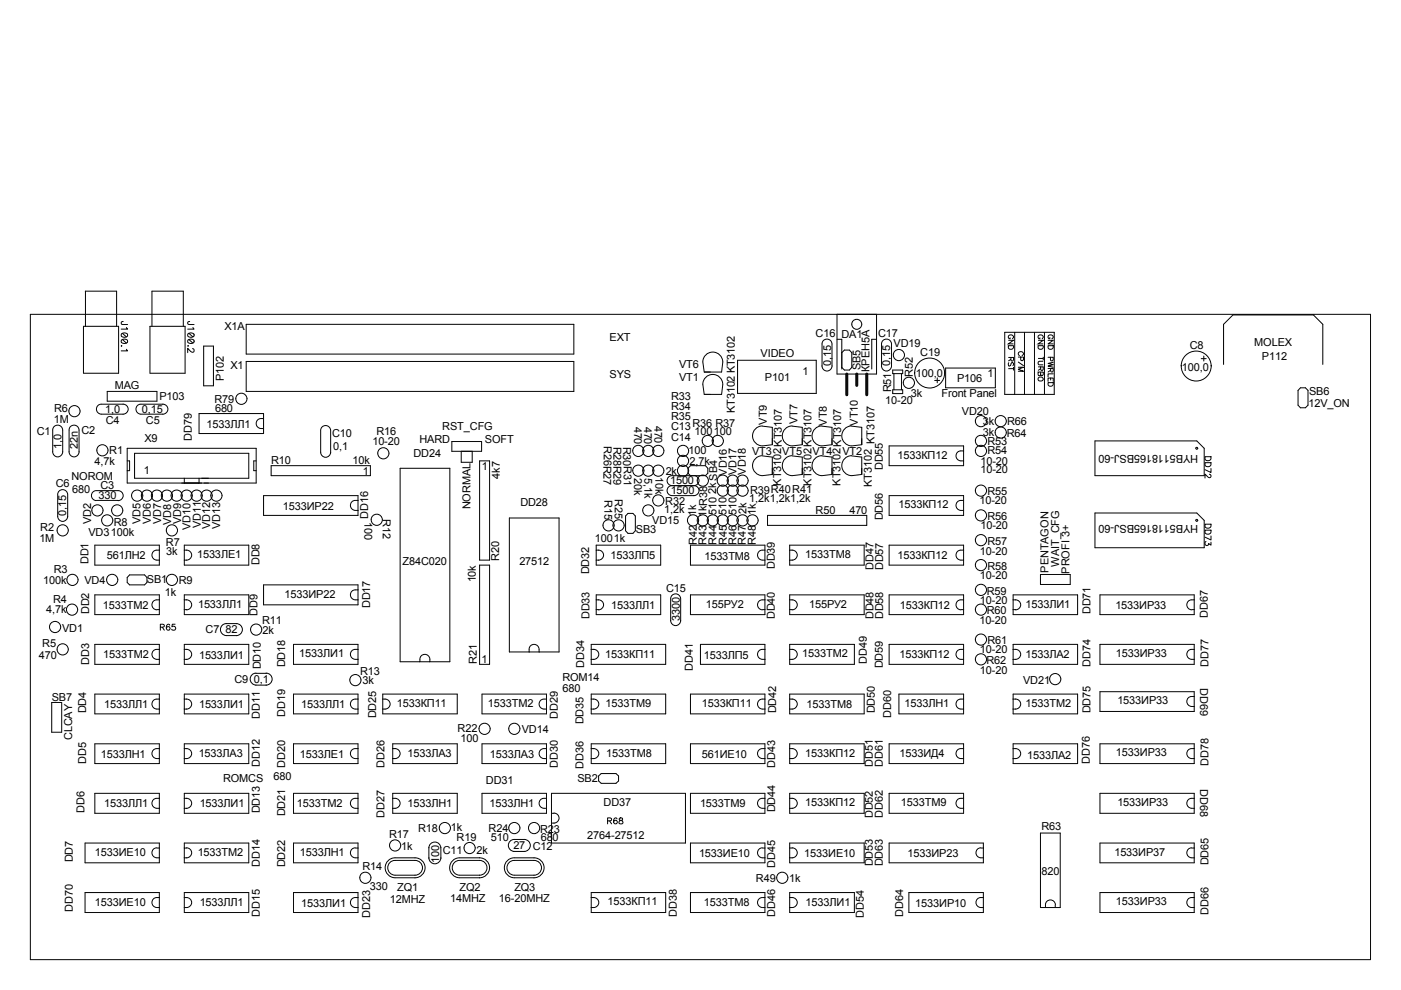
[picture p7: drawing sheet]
<svg xmlns="http://www.w3.org/2000/svg" width="297mm" height="210mm" viewBox="0 0 297 210" stroke-linecap="round" stroke-linejoin="round" font-family="sans-serif">
<g fill="none" stroke="#000" stroke-width=".21">
<path d="M6.4 66.6h284.2v136.9h-284.2zM17.7 79.1v-9.9h7.4v9.9h-7.4M18.1 61.7h6.6v7.5M18.1 61.7v7.5M25.7 73.3h.1zM25.7 70.8a.7 .7 0 0 1 .9-.3 .7 .7 0 0 1 .4 .8 .7 .7 0 0 1-.8 .3 .7 .7 0 0 1-.5-.8zM25.7 72.1a.7 .7 0 0 1 .9-.3 .7 .7 0 0 1 .4 .8 .7 .7 0 0 1-.8 .3 .7 .7 0 0 1-.5-.8zM26 70.7l.8 .7M26 72l.8 .7M26.1 68.2a.33 .33 0 0 0-.4 .2 .33 .33 0 0 0 .3 .4h1.1M26.8 69.4l.3 .4h-1.4M26.8 74.1l.3 .3h-1.4"/>
<path d="M31.8 79.1v-9.9h7.4v9.9h-7.4M32.2 69.2v-7.5h6.7v7.5M39.8 70.8a.7 .7 0 0 1 .9-.3 .7 .7 0 0 1 .4 .8 .7 .7 0 0 1-.8 .3 .7 .7 0 0 1-.5-.8zM39.8 72.1a.7 .7 0 0 1 .9-.3 .7 .7 0 0 1 .4 .8 .7 .7 0 0 1-.8 .3 .7 .7 0 0 1-.5-.8zM39.8 73.3v.1zM40 70.7l.9 .7M40 72l.9 .7M40.2 68.2a.33 .33 0 0 0-.4 .2 .33 .33 0 0 0 .3 .4h1M40.8 73.9l.3 .3v.4l-.2 .1-.5-.2-.6-.7v1M40.9 69.4l.2 .4h-1.3M43.2 73.4h2.1v8.4h-2.1zM52.2 76.6h69.5v6.4h-69.5z"/>
<path d="M52.2 68.8h69.5v6.3h-69.5zM149 76.7a2.12 2.12 0 0 1 2.1-2.1 2.12 2.12 0 0 1 2.1 2.1M149 76.8l.3 2.1h3.7l.2-2.1M156.4 76.4h16.7v7h-16.7zM174.3 77.6a1.06 1.06 0 0 0 1 1.1 1.06 1.06 0 0 0 1.1-1.1M174.3 77.6v-4.7a1.06 1.06 0 0 1 1-1 1.06 1.06 0 0 1 1.1 1v4.7M177.5 71.9h1v6.3M177.5 66.6v12.7h8.3v-12.7M178.5 74.8l.5-.6h1.1l.5 .6v3.1l-.5 .6h-1.1l-.5-.6M185.8 71.9h-1v6.3M186.9 77.6a1.06 1.06 0 0 0 1.1 1.1 1.06 1.06 0 0 0 1-1.1M186.9 77.6v-4.7a1.06 1.06 0 0 1 1.1-1 1.06 1.06 0 0 1 1 1v4.7"/>
<path d="M189.3 78.5h2.1v.7h-2.1zM189.5 79.2v3.4M191.1 79.2v3.4M200.5 78h10.5v4.2h-10.5zM213 70.5h10.5v13.1h-10.5zM213.8 72.2h1.1l-1.1 .7h1.1M213.8 73.3h1.1v.4a.58 .58 0 0 1-.6 .4 .58 .58 0 0 1-.5-.4zM213.8 75.8h1.1l-.1 .7-.4-.1-.1-.6M213.8 78.2h1.1M213.9 76.8l-.1 .3 .1 .5 .3-.1 .4-.7 .3 .3-.2 .5M214.2 71.6v.2a.4 .4 0 0 1-.4-.4 .4 .4 0 0 1 .4-.4h.3a.41 .41 0 0 1 .4 .4 .41 .41 0 0 1-.3 .4M214.3 76.2l-.5 .4"/>
<path d="M214.9 77.8v.7M215.1 70.5v13.1M215.9 75.7h1.1l-.1 .7h-.4l-.1-.7M215.9 77.9h1.1l-1.1 .4 1.1 .4h-1.1M215.9 76.8l1.1 .7M216.2 75.4a.42 .42 0 0 1-.3-.5 .42 .42 0 0 1 .4-.3h.3a.41 .41 0 0 1 .4 .3 .41 .41 0 0 1-.3 .5M217.2 70.5v13.1M219.3 70.5v13.1M220.1 72.2h1.1l-1.1 .7h1.1M220.1 73.3h1.1v.4a.58 .58 0 0 1-.6 .4 .58 .58 0 0 1-.5-.4zM220.1 77.8h1.1l-.1 .7-.4-.1-.1-.6M220.1 78.9h1.1v.5l-.2 .2-.4-.2v.2h-.3l-.2-.2z"/>
<path d="M220.1 76h1.1M220.5 71.6v.2a.4 .4 0 0 1-.4-.4 .4 .4 0 0 1 .4-.4h.3a.41 .41 0 0 1 .4 .4 .41 .41 0 0 1-.3 .4M220.6 78.2l-.5 .3M220.6 78.9v.5M221.2 76.6h-.8l-.3 .3 .1 .4 1 .1M221.2 75.7v.7M221.4 70.5v13M222.2 72.2h1.1l-1.1 .7h1.1M222.2 73.3h1.1v.4a.58 .58 0 0 1-.5 .4 .58 .58 0 0 1-.6-.4zM222.2 75.7h1.1l-.1 .8h-.4l-.1-.8M222.2 78.1h1.1l-.1 .7h-.4v-.7M222.6 71.6v.2a.4 .4 0 0 1-.4-.4 .4 .4 0 0 1 .4-.4h.3a.41 .41 0 0 1 .4 .4 .41 .41 0 0 1-.3 .4"/>
<path d="M222.8 78.5l-.6 .4M223.3 76.8l-1.1 .3 1.1 .2-1.1 .3 1.1 .3M223.3 79.3h-1.1v.6M254.7 76h1M255.2 75.5v1.1M259.4 77.3v-8.5l2-2h17.1l2 2v8.5M11.2 95.8a1.06 1.06 0 0 0 1 1.1 1.06 1.06 0 0 0 1.1-1.1M11.2 91.2a1.06 1.06 0 0 1 1-1.1 1.06 1.06 0 0 1 1.1 1.1M11.2 91.2v4.6M13.3 91.2v4.6M14.6 95.8a1.06 1.06 0 0 0 1.1 1.1 1.06 1.06 0 0 0 1.1-1.1M14.6 91.2a1.06 1.06 0 0 1 1.1-1.1 1.06 1.06 0 0 1 1.1 1.1"/>
<path d="M14.6 91.2v4.6M16.8 91.2v4.6M21.5 85.7a1.06 1.06 0 0 0-1.1 1.1 1.06 1.06 0 0 0 1.1 1M21.5 87.8h4.6M21.5 85.7h4.6M22.7 83h10.6v2.1h-10.6zM26.1 85.7a1.06 1.06 0 0 1 1.1 1.1 1.06 1.06 0 0 1-1.1 1M27 95.1h27.3v7.3h-27.3zM27 97.7h.5v2.1h-.5M28.5 96.1h24.2v5.3h-24.2zM29.8 85.7a1.06 1.06 0 0 0-1 1.1 1.06 1.06 0 0 0 1 1M29.9 87.8h4.6"/>
<path d="M29.9 85.7h4.6M34.5 85.7a1.06 1.06 0 0 1 1.1 1.1 1.06 1.06 0 0 1-1.1 1M42.2 87.7h13.7v4.2h-13.7zM54.3 97.7h-.5v2.1h.5M55.3 88.7a1.06 1.06 0 0 0-1 1.1 1.06 1.06 0 0 0 1 1.1M55.4 88.7h.5M55.4 90.9h.5M57.5 98.7h21v2.2h-21zM68 91.2a1.06 1.06 0 0 1 1-1 1.06 1.06 0 0 1 1.1 1M68 95.9a1.06 1.06 0 0 0 1 1.1 1.06 1.06 0 0 0 1.1-1.1M68 91.3v4.6M70.1 91.3v4.6"/>
<path d="M84.8 99.3h10.6v41h-10.6zM95.8 93.6h6.3v2.1h-6.3zM97.8 95.7v2.3h2.3v-2.3M101.7 97.7h2.1v21.1h-2.1zM149 81.5a2.12 2.12 0 0 1 2.1-2.1 2.12 2.12 0 0 1 2.1 2.1M149 81.5l.3 2.1h3.7l.2-2.1M161.6 90.3a2.12 2.12 0 0 0-2 2.1 2.12 2.12 0 0 0 2 2.1M161.6 96.6a2.12 2.12 0 0 0-2 2.1 2.12 2.12 0 0 0 2 2.2M161.7 90.4l2 .2v3.7l-2 .2M161.7 96.7l2 .2v3.7l-2 .3M167.9 90.3a2.12 2.12 0 0 0-2 2.1 2.12 2.12 0 0 0 2 2.1M167.9 96.6a2.12 2.12 0 0 0-2 2.1 2.12 2.12 0 0 0 2 2.2"/>
<path d="M168 90.4l2.1 .2v3.7l-2.1 .2M168 96.7l2.1 .2v3.7l-2.1 .3M174.2 90.3a2.12 2.12 0 0 0-2 2.1 2.12 2.12 0 0 0 2 2.1M174.2 96.6a2.12 2.12 0 0 0-2 2.1 2.12 2.12 0 0 0 2 2.2M174.3 90.4l2.1 .2v3.7l-2.1 .2M174.3 96.7l2.1 .2v3.7l-2.1 .3M180.6 90.3a2.12 2.12 0 0 0-2.1 2.1 2.12 2.12 0 0 0 2.1 2.1M180.6 96.6a2.12 2.12 0 0 0-2.1 2.1 2.12 2.12 0 0 0 2.1 2.2M180.6 90.4l2.1 .2v3.7l-2.1 .2M180.6 96.7l2.1 .2v3.7l-2.1 .3M188.5 94.5h15.8v4.2h-15.8zM189.3 82.6h2.1v.9h-2.1z"/>
<path d="M198.2 80.7h1M198.7 80.1v1.1M203.7 95.6a1.06 1.06 0 0 0-1 1.1 1.06 1.06 0 0 0 1 1M203.8 97.7h.5M203.8 95.6h.5M222.2 80.9v-.7h1.1v.7M222.2 81.1h1.1v.4a.58 .58 0 0 1-.5 .4 .58 .58 0 0 1-.6-.4zM222.8 80.2v.4M232.2 93.5h21.5l1.6 1.6v5.8h-23.1zM253.6 94.9h.3v.3h-.3zM255.5 96.8h1.3v.5a.68 .68 0 0 1-.7 .4 .68 .68 0 0 1-.6-.4zM255.5 98.1h1.3v.4a.68 .68 0 0 1-.7 .5 .68 .68 0 0 1-.6-.5z"/>
<path d="M256.8 99.3v.9l-1.3-.6M275.7 82.2h1.1l.5 .6v3.1l-.5 .6h-1.1l-.5-.6v-3.1zM12.2 104.8a1.06 1.06 0 0 1 1.1-1 1.06 1.06 0 0 1 1.1 1M12.2 109.4a1.06 1.06 0 0 0 1.1 1.1 1.06 1.06 0 0 0 1.1-1.1M12.2 104.9v4.6M14.4 104.9v4.6M20.1 115.6h13.7v4.2h-13.7zM20.4 104a1.06 1.06 0 0 0-1 1.1 1.06 1.06 0 0 0 1 1M20.4 106.1h4.7M20.4 104h4.7M25 104a1.06 1.06 0 0 1 1.1 1.1 1.06 1.06 0 0 1-1.1 1M33.2 116.6a1.06 1.06 0 0 0-1 1.1 1.06 1.06 0 0 0 1 1.1"/>
<path d="M33.3 116.6h.5M33.3 118.8h.5M39.1 116.6h.5M39.1 115.6h13.6v4.2h-13.6zM39.1 118.8h.5M39.1 101.4v1M39.5 116.6a1.06 1.06 0 0 1 1.1 1.1 1.06 1.06 0 0 1-1.1 1.1M42.2 101.4v1M55.9 105.1h20v4.2h-20zM75.3 106.1a1.06 1.06 0 0 0-1 1.1 1.06 1.06 0 0 0 1 1M75.4 106.1h.5M75.4 108.2h.5"/>
<path d="M101.7 119.8h2.1v21.1h-2.1zM108 109.8h10.5v28.4h-10.5zM126.4 116.6a1.14 1.14 0 0 1 1.6 1.1 1.14 1.14 0 0 1-1.6 1.1M126.4 115.6h13.7v4.2h-13.7zM133.1 108.9h1.1l.5 .5v3.1l-.5 .6h-1.1l-.5-.6v-3.1zM142.5 103a1.06 1.06 0 0 0-1.1 1 1.06 1.06 0 0 0 1.1 1.1h4.7M142.5 103h4.7M146.4 100.9l-.5-.6v-1l.5-.6h3.2l.5 .6v1l-.5 .6h-7.1a1.06 1.06 0 0 0-1.1 1 1.06 1.06 0 0 0 1.1 1.1M146.4 115.6h15.8v4.2h-15.8zM147.1 100.9a1.06 1.06 0 0 1 1.1 1 1.06 1.06 0 0 1-1.1 1.1 1.06 1.06 0 0 1 1.1 1 1.06 1.06 0 0 1-1.1 1.1M161.6 116.6a1.06 1.06 0 0 0-1 1.1 1.06 1.06 0 0 0 1 1.1M161.7 116.6h.5"/>
<path d="M161.7 118.8h.5M162.7 109.3h21.1v2.1h-21.1zM167.4 116.6h.6M167.4 115.6h15.8v4.2h-15.8zM167.4 118.8h.6M167.9 116.6a1.06 1.06 0 0 1 1.1 1.1 1.06 1.06 0 0 1-1.1 1.1M188.5 115.6h15.8v4.2h-15.8zM188.5 105.1h15.8v4.2h-15.8zM203.7 116.6a1.06 1.06 0 0 0-1 1.1 1.06 1.06 0 0 0 1 1.1M203.7 106.1a1.06 1.06 0 0 0-1 1.1 1.06 1.06 0 0 0 1 1M203.8 116.6h.5M203.8 118.8h.5"/>
<path d="M203.8 106.1h.5M203.8 108.2h.5M232.2 108.8h21.5l1.6 1.5v5.8h-23.1zM253.6 110.2h.3v.3h-.3zM255.5 111.1h1.3v.5a.68 .68 0 0 1-.7 .4 .68 .68 0 0 1-.6-.4zM255.5 112.4h1.3v.4a.68 .68 0 0 1-.7 .5 .68 .68 0 0 1-.6-.5zM255.7 114.8a.41 .41 0 0 0-.1 .7 .41 .41 0 0 0 .6-.3l.6 .4v-.7M256.4 100.6l.4 .2-.2 .4h-.4l-.7-.7v.9M256.8 113.6v.9l-1.3-.6M20.1 126.1h13.7v4.2h-13.7zM20.1 136.6h13.7v4.3h-13.7zM27.5 121.9h3.1l.6 .5v1.1l-.6 .5h-3.1l-.5-.5v-1.1z"/>
<path d="M33.2 137.7a1.06 1.06 0 0 0-1 1 1.06 1.06 0 0 0 1 1.1M33.2 127.2a1.06 1.06 0 0 0-1 1 1.06 1.06 0 0 0 1 1.1M33.3 137.7h.5M33.3 139.8h.5M33.3 127.2h.5M33.3 129.3h.5M34 133l.8-.1v-.4l-.8-.2v1.3M34.4 133l.4 .6M36 132.6l-.1-.2a.37 .37 0 0 0-.6 .2 .6 .6 0 0 0-.1 .6 .6 .6 0 0 0 .5 .4 .39 .39 0 0 0 .3-.4 .39 .39 0 0 0-.3-.4 .39 .39 0 0 0-.4 .4M37.1 132.3h-.6l-.1 .6a.46 .46 0 0 1 .7 0 .46 .46 0 0 1 0 .7 .46 .46 0 0 1-.7-.2M39.1 137.7h.5M39.1 136.6h13.6v4.3h-13.6z"/>
<path d="M39.1 139.8h.5M39.1 126.1h13.6v4.2h-13.6zM39.1 127.2h.5M39.1 129.3h.5M39.5 137.7a1.06 1.06 0 0 1 1.1 1 1.06 1.06 0 0 1-1.1 1.1M39.5 127.2a1.06 1.06 0 0 1 1.1 1 1.06 1.06 0 0 1-1.1 1.1M47.9 132.2h2.3M47.9 134.8h2.3M48 132.2a1.27 1.27 0 0 0-1.3 1.3 1.27 1.27 0 0 0 1.3 1.3M50.1 132.2a1.27 1.27 0 0 1 1.3 1.3 1.27 1.27 0 0 1-1.3 1.3M55.9 124h20v4.2h-20zM62.2 136.6h13.7v4.3h-13.7z"/>
<path d="M75.3 137.7a1.06 1.06 0 0 0-1 1 1.06 1.06 0 0 0 1 1.1M75.3 125.1a1.06 1.06 0 0 0-1 1 1.06 1.06 0 0 0 1 1.1M75.4 137.7h.5M75.4 139.8h.5M75.4 127.2h.5M75.4 125.1h.5M112.2 137.6a1.06 1.06 0 0 1 1-1 1.06 1.06 0 0 1 1.1 1M112.2 137.7v.5M114.3 137.7v.5M125.3 137.7h.6M125.3 136.6h15.8v4.3h-15.8zM125.3 139.8h.6"/>
<path d="M125.9 137.7a1.06 1.06 0 0 1 1.1 1 1.06 1.06 0 0 1-1.1 1.1M126.4 127.2a1.13 1.13 0 0 1 1.6 1 1.13 1.13 0 0 1-1.6 1.1M126.4 126.1h13.7v4.2h-13.7zM142.2 131.5a1.06 1.06 0 0 0 1.1 1.1 1.06 1.06 0 0 0 1-1.1M142.2 131.6v-4.7a1.06 1.06 0 0 1 1.1-1 1.06 1.06 0 0 1 1 1v4.7M146.4 126.1h15.8v4.2h-15.8zM148.5 136.6h13.7v4.3h-13.7zM161.6 137.7a1.06 1.06 0 0 0-1 1 1.06 1.06 0 0 0 1 1.1M161.6 127.2a1.06 1.06 0 0 0-1 1 1.06 1.06 0 0 0 1 1.1M161.7 137.7h.5M161.7 139.8h.5M161.7 127.2h.5"/>
<path d="M161.7 129.3h.5M167.4 137.7h.6M167.4 136.6h13.7v4.3h-13.7zM167.4 139.8h.6M167.4 126.1h15.8v4.2h-15.8zM167.4 127.2h.6M167.4 129.3h.6M167.9 137.7a1.06 1.06 0 0 1 1.1 1 1.06 1.06 0 0 1-1.1 1.1M167.9 127.2a1.06 1.06 0 0 1 1.1 1 1.06 1.06 0 0 1-1.1 1.1M188.5 136.6h15.8v4.3h-15.8zM188.5 126.1h15.8v4.2h-15.8zM203.7 137.7a1.06 1.06 0 0 0-1 1 1.06 1.06 0 0 0 1 1.1"/>
<path d="M203.7 127.2a1.06 1.06 0 0 0-1 1 1.06 1.06 0 0 0 1 1.1M203.8 137.7h.5M203.8 139.8h.5M203.8 127.2h.5M203.8 129.3h.5M214.8 137.7h.5M214.8 136.6h13.7v4.3h-13.7zM214.8 139.8h.5M214.8 126.1h13.7v4.2h-13.7zM214.8 127.2h.5M214.8 129.3h.5M215.3 137.7a1.06 1.06 0 0 1 1.1 1 1.06 1.06 0 0 1-1.1 1.1"/>
<path d="M215.3 127.2a1.06 1.06 0 0 1 1.1 1 1.06 1.06 0 0 1-1.1 1.1M220.6 121.8h6.3v2.1h-6.3zM233.2 136.6h20v4.3h-20zM233.2 126.1h20v4.2h-20zM252.6 137.7a1.06 1.06 0 0 0-1 1 1.06 1.06 0 0 0 1 1.1M252.6 127.2a1.06 1.06 0 0 0-1 1 1.06 1.06 0 0 0 1 1.1M252.7 137.7h.5M252.7 139.8h.5M252.7 127.2h.5M252.7 129.3h.5M11 148.9h2.1v6.4h-2.1zM20.1 147.2h13.7v4.2h-13.7z"/>
<path d="M20.1 157.7h13.7v4.2h-13.7zM33.2 148.2a1.06 1.06 0 0 0-1 1.1 1.06 1.06 0 0 0 1 1M33.2 158.7a1.06 1.06 0 0 0-1 1.1 1.06 1.06 0 0 0 1 1M33.3 148.2h.5M33.3 150.3h.5M33.3 158.7h.5M39.1 148.2h.5M39.1 147.2h13.6v4.2h-13.6zM39.1 150.3h.5M39.1 157.7h13.6v4.2h-13.6zM39.1 158.7h.5M39.5 148.2a1.06 1.06 0 0 1 1.1 1.1 1.06 1.06 0 0 1-1.1 1"/>
<path d="M39.5 158.7a1.06 1.06 0 0 1 1.1 1.1 1.06 1.06 0 0 1-1.1 1M54.2 142.8h2.3M54.2 145.3h2.3M54.3 142.7a1.27 1.27 0 0 0-1.3 1.3 1.27 1.27 0 0 0 1.3 1.3M56.4 142.7a1.27 1.27 0 0 1 1.3 1.3 1.27 1.27 0 0 1-1.3 1.3M62.2 147.2h13.7v4.2h-13.7zM62.2 157.7h13.7v4.2h-13.7zM75.3 148.2a1.06 1.06 0 0 0-1 1.1 1.06 1.06 0 0 0 1 1M75.3 158.7a1.06 1.06 0 0 0-1 1.1 1.06 1.06 0 0 0 1 1M75.4 148.2h.5M75.4 150.3h.5M75.4 158.7h.5"/>
<path d="M81.2 148.2h.5M81.2 147.2h15.7v4.2h-15.7zM81.2 150.3h.5M81.6 148.2a1.06 1.06 0 0 1 1.1 1.1 1.06 1.06 0 0 1-1.1 1M83.3 158.7h.5M83.3 157.7h13.6v4.2h-13.6zM83.7 158.7a1.06 1.06 0 0 1 1.1 1.1 1.06 1.06 0 0 1-1.1 1M89 140.3a1.14 1.14 0 0 1 1.1-1.6 1.14 1.14 0 0 1 1 1.6M102.2 147.2h13.7v4.2h-13.7zM102.2 157.7h13.7v4.2h-13.7zM115.9 148.2a1.14 1.14 0 0 0-1.6 1.1 1.14 1.14 0 0 0 1.6 1M115.9 158.7a1.14 1.14 0 0 0-1.6 1.1 1.14 1.14 0 0 0 1.6 1"/>
<path d="M125.3 148.2h.6M125.3 147.2h15.8v4.2h-15.8zM125.3 150.3h.6M125.3 158.7h.6M125.3 157.7h15.8v4.2h-15.8zM125.9 148.2a1.06 1.06 0 0 1 1.1 1.1 1.06 1.06 0 0 1-1.1 1M125.9 158.7a1.06 1.06 0 0 1 1.1 1.1 1.06 1.06 0 0 1-1.1 1M146.4 147.2h15.8v4.2h-15.8zM146.4 157.7h15.8v4.2h-15.8zM161.6 148.2a1.06 1.06 0 0 0-1 1.1 1.06 1.06 0 0 0 1 1M161.6 158.7a1.06 1.06 0 0 0-1 1.1 1.06 1.06 0 0 0 1 1M161.7 148.2h.5"/>
<path d="M161.7 150.3h.5M161.7 158.7h.5M167.4 148.2h.6M167.4 147.2h15.8v4.2h-15.8zM167.4 150.3h.6M167.4 157.7h15.8v4.2h-15.8zM167.4 158.7h.6M167.9 148.2a1.06 1.06 0 0 1 1.1 1.1 1.06 1.06 0 0 1-1.1 1M167.9 158.7a1.06 1.06 0 0 1 1.1 1.1 1.06 1.06 0 0 1-1.1 1M188.5 157.7h15.8v4.2h-15.8zM190.6 147.2h13.7v4.2h-13.7zM203.7 148.2a1.06 1.06 0 0 0-1 1.1 1.06 1.06 0 0 0 1 1"/>
<path d="M203.7 158.7a1.06 1.06 0 0 0-1 1.1 1.06 1.06 0 0 0 1 1M203.8 148.2h.5M203.8 150.3h.5M203.8 158.7h.5M214.8 148.2h.5M214.8 147.2h13.7v4.2h-13.7zM214.8 150.3h.5M214.8 157.7h13.7v4.2h-13.7zM214.8 158.7h.5M215.3 148.2a1.06 1.06 0 0 1 1.1 1.1 1.06 1.06 0 0 1-1.1 1M215.3 158.7a1.06 1.06 0 0 1 1.1 1.1 1.06 1.06 0 0 1-1.1 1M233.2 157.7h20v4.2h-20z"/>
<path d="M233.2 146.7h20v4.1h-20zM252.6 147.7a1.06 1.06 0 0 0-1 1 1.06 1.06 0 0 0 1 1.1M252.6 158.7a1.06 1.06 0 0 0-1 1.1 1.06 1.06 0 0 0 1 1M252.7 158.7h.5M252.7 147.7h.5M252.7 149.8h.5M18 178.7h15.8v4.2h-15.8zM20.1 168.2h13.7v4.2h-13.7zM33.2 169.3a1.06 1.06 0 0 0-1 1 1.06 1.06 0 0 0 1 1.1M33.2 179.8a1.06 1.06 0 0 0-1 1 1.06 1.06 0 0 0 1 1.1M33.3 169.3h.5M33.3 171.4h.5"/>
<path d="M33.3 160.8h.5M33.3 179.8h.5M39.1 169.3h.5M39.1 168.2h13.6v4.2h-13.6zM39.1 171.4h.5M39.1 178.7h13.6v4.2h-13.6zM39.1 160.8h.5M39.1 179.8h.5M39.5 169.3a1.06 1.06 0 0 1 1.1 1 1.06 1.06 0 0 1-1.1 1.1M39.5 179.8a1.06 1.06 0 0 1 1.1 1 1.06 1.06 0 0 1-1.1 1.1M62.2 168.2h13.7v4.2h-13.7zM62.2 178.7h13.7v4.2h-13.7z"/>
<path d="M75.3 169.3a1.06 1.06 0 0 0-1 1 1.06 1.06 0 0 0 1 1.1M75.3 179.8a1.06 1.06 0 0 0-1 1 1.06 1.06 0 0 0 1 1.1M75.4 169.3h.5M75.4 171.4h.5M75.4 160.8h.5M75.4 179.8h.5M83.3 169.3h.5M83.3 168.2h13.6v4.2h-13.6zM83.3 171.4h.5M83.3 160.8h.5M83.7 169.3a1.06 1.06 0 0 1 1.1 1 1.06 1.06 0 0 1-1.1 1.1M90.9 179.8a1.27 1.27 0 0 1 1.3-1.3 1.27 1.27 0 0 1 1.3 1.3"/>
<path d="M90.9 179.7v2.3M93.5 179.7v2.3M102.2 168.2h13.7v4.2h-13.7zM108.9 178h2.4M109 178a1.27 1.27 0 0 0-1.2 1.3 1.27 1.27 0 0 0 1.2 1.2M111.1 178a1.27 1.27 0 0 1 1.3 1.3 1.27 1.27 0 0 1-1.3 1.2M115.9 169.3a1.14 1.14 0 0 0-1.6 1 1.14 1.14 0 0 0 1.6 1.1M116.9 172.4h.6M116.9 168.2h28.4v10.5h-28.4zM117.4 172.4a1.06 1.06 0 0 1 1.1 1.1 1.06 1.06 0 0 1-1.1 1h-.5M125.3 160.8h.6M126.9 164.5l.6-.5h3.1l.5 .5v1.1l-.5 .5h-3.1l-.6-.5z"/>
<path d="M128.8 174l.8-.1v-.4l-.8-.1v1.3M129.2 174l.5 .7M130.8 173.6v-.1a.37 .37 0 0 0-.6 .2 .6 .6 0 0 0-.2 .6 .6 .6 0 0 0 .5 .4 .39 .39 0 0 0 .4-.4 .39 .39 0 0 0-.4-.4 .39 .39 0 0 0-.4 .4M131.4 173.5v.3a.54 .54 0 0 1 .5 .2 .54 .54 0 0 1 .1 .6h-.7v-.4l.7-.4-.2-.4zM146.4 168.2h15.8v4.2h-15.8zM146.4 178.7h15.8v4.2h-15.8zM161.6 169.3a1.06 1.06 0 0 0-1 1 1.06 1.06 0 0 0 1 1.1M161.6 179.8a1.06 1.06 0 0 0-1 1 1.06 1.06 0 0 0 1 1.1M161.7 169.3h.5M161.7 171.4h.5M161.7 160.8h.5M161.7 179.8h.5"/>
<path d="M167.4 169.3h.6M167.4 168.2h15.8v4.2h-15.8zM167.4 171.4h.6M167.4 178.7h15.8v4.2h-15.8zM167.4 160.8h.6M167.4 179.8h.6M167.9 169.3a1.06 1.06 0 0 1 1.1 1 1.06 1.06 0 0 1-1.1 1.1M167.9 179.8a1.06 1.06 0 0 1 1.1 1 1.06 1.06 0 0 1-1.1 1.1M188.5 168.2h15.8v4.2h-15.8zM188.5 178.7h20v4.2h-20zM203.7 169.3a1.06 1.06 0 0 0-1 1 1.06 1.06 0 0 0 1 1.1M203.8 169.3h.5"/>
<path d="M203.8 171.4h.5M203.8 160.8h.5M207.9 179.8a1.06 1.06 0 0 0-1 1 1.06 1.06 0 0 0 1 1.1M208 179.8h.5M214.8 160.8h.5M220.6 176.6h4.2v15.8h-4.2zM233.2 168.2h20v4.2h-20zM233.2 178.7h20v4.2h-20zM252.6 169.3a1.06 1.06 0 0 0-1 1 1.06 1.06 0 0 0 1 1.1M252.6 179.8a1.06 1.06 0 0 0-1 1 1.06 1.06 0 0 0 1 1.1M252.7 169.3h.5M252.7 171.4h.5"/>
<path d="M252.7 160.8h.5M252.7 179.8h.5M18 189.2h15.8v4.3h-15.8zM33.2 190.3a1.06 1.06 0 0 0-1 1.1 1.06 1.06 0 0 0 1 1M33.3 190.3h.5M33.3 192.4h.5M33.3 181.9h.5M39.1 189.2h13.6v4.3h-13.6zM39.1 190.3h.5M39.1 192.4h.5M39.1 181.9h.5M39.5 190.3a1.06 1.06 0 0 1 1.1 1.1 1.06 1.06 0 0 1-1.1 1"/>
<path d="M62.2 189.2h13.7v4.3h-13.7zM75.3 190.3a1.06 1.06 0 0 0-1 1.1 1.06 1.06 0 0 0 1 1M75.4 190.3h.5M75.4 192.4h.5M75.4 181.9h.5M83.7 182.4a1.57 1.57 0 0 0-1.5 1.6 1.57 1.57 0 0 0 1.5 1.6M83.7 181.9a2.12 2.12 0 0 0-2 2.1 2.12 2.12 0 0 0 2 2.1M83.8 182.4h4.2a1.57 1.57 0 0 1 1.6 1.6 1.57 1.57 0 0 1-1.6 1.6h-4.2M83.8 181.9h4.2a2.12 2.12 0 0 1 2.1 2.1 2.12 2.12 0 0 1-2.1 2.1h-4.2M90.9 181.8a1.27 1.27 0 0 0 1.3 1.3 1.27 1.27 0 0 0 1.3-1.3M97.4 182.4a1.57 1.57 0 0 0-1.5 1.6 1.57 1.57 0 0 0 1.5 1.6M97.4 181.9a2.12 2.12 0 0 0-2.1 2.1 2.12 2.12 0 0 0 2.1 2.1"/>
<path d="M97.5 182.4h4.1a1.57 1.57 0 0 1 1.7 1.6 1.57 1.57 0 0 1-1.7 1.6h-4.1M97.5 181.9h4.1a2.12 2.12 0 0 1 2.2 2.1 2.12 2.12 0 0 1-2.2 2.1h-4.1M107.5 182.5l1-.5 .6-.1h4.1a2.12 2.12 0 0 1 2.2 2.1 2.12 2.12 0 0 1-2.2 2.1h-4.2a2.13 2.13 0 0 1-1.9-1.3 2.13 2.13 0 0 1 .4-2.3zM108.1 182.7l1-.3h4.1a1.57 1.57 0 0 1 1.6 1.6 1.57 1.57 0 0 1-1.6 1.6h-4.2a1.58 1.58 0 0 1-1.4-1.1 1.58 1.58 0 0 1 .5-1.8zM108.9 180.5h2.4M125.3 189.2h15.8v4.3h-15.8zM125.3 190.3h.6M125.3 192.4h.6M125.9 190.3a1.06 1.06 0 0 1 1.1 1.1 1.06 1.06 0 0 1-1.1 1M146.4 189.2h15.8v4.3h-15.8zM161.6 190.3a1.06 1.06 0 0 0-1 1.1 1.06 1.06 0 0 0 1 1M161.7 190.3h.5"/>
<path d="M161.7 192.4h.5M161.7 181.9h.5M167.4 189.2h13.7v4.3h-13.7zM167.4 190.3h.6M167.4 192.4h.6M167.4 181.9h.6M167.9 190.3a1.06 1.06 0 0 1 1.1 1.1 1.06 1.06 0 0 1-1.1 1M192.7 189.2h15.8v4.3h-15.8zM207.9 190.3a1.06 1.06 0 0 0-1 1.1 1.06 1.06 0 0 0 1 1M208 190.3h.5M208 192.4h.5M208 181.9h.5"/>
<path d="M221.7 191.8a1.06 1.06 0 0 1 1-1 1.06 1.06 0 0 1 1.1 1M221.7 191.9v.5M223.7 191.9v.5M233.2 189.2h20v4.3h-20zM252.6 190.3a1.06 1.06 0 0 0-1 1.1 1.06 1.06 0 0 0 1 1M252.7 190.3h.5M252.7 192.4h.5M252.7 181.9h.5"/>
<circle cx="181.6" cy="68.8" r="1.07"/>
<circle cx="190.6" cy="75.3" r="1.19"/>
<circle cx="197.1" cy="79.1" r="3.2"/>
<circle cx="253.6" cy="77.6" r="3.2"/>
<circle cx="15.8" cy="87.2" r="1.19"/>
<circle cx="21.7" cy="95.5" r="1.19"/>
<circle cx="51.2" cy="84.5" r="1.19"/>
<circle cx="81.3" cy="96.1" r="1.19"/>
<circle cx="135.3" cy="99.8" r="1.19"/>
<circle cx="135.3" cy="95.6" r="1.19"/>
<circle cx="137.5" cy="99.8" r="1.19"/>
<circle cx="137.5" cy="95.6" r="1.19"/>
<circle cx="139.6" cy="99.8" r="1.19"/>
<circle cx="139.6" cy="95.6" r="1.19"/>
<circle cx="144.8" cy="99.8" r="1.19"/>
<circle cx="144.8" cy="97.7" r="1.19"/>
<circle cx="144.8" cy="95.6" r="1.19"/>
<circle cx="150.1" cy="93.5" r="1.19"/>
<circle cx="152.2" cy="93.5" r="1.19"/>
<circle cx="192.7" cy="81.2" r="1.19"/>
<circle cx="208" cy="89.3" r="1.19"/>
<circle cx="208" cy="93.5" r="1.19"/>
<circle cx="208" cy="95.6" r="1.19"/>
<circle cx="212.2" cy="89.3" r="1.19"/>
<circle cx="212.2" cy="91.7" r="1.19"/>
<circle cx="220.7" cy="80.4" r=".51"/>
<circle cx="13.3" cy="112.4" r="1.19"/>
<circle cx="20.7" cy="108.2" r="1.19"/>
<circle cx="22.7" cy="110.3" r="1.19"/>
<circle cx="24.8" cy="108.2" r="1.19"/>
<circle cx="29.1" cy="105.1" r="1.19"/>
<circle cx="31.2" cy="105.1" r="1.19"/>
<circle cx="33.3" cy="105.1" r="1.19"/>
<circle cx="35.4" cy="105.1" r="1.19"/>
<circle cx="36.4" cy="112.4" r="1.19"/>
<circle cx="37.5" cy="105.1" r="1.19"/>
<circle cx="39.6" cy="105.1" r="1.19"/>
<circle cx="41.7" cy="105.1" r="1.19"/>
<circle cx="43.8" cy="105.1" r="1.19"/>
<circle cx="45.9" cy="105.1" r="1.19"/>
<circle cx="79.9" cy="110.2" r="1.19"/>
<circle cx="129" cy="111.4" r="1.19"/>
<circle cx="131.1" cy="111.4" r="1.19"/>
<circle cx="137.5" cy="108.2" r="1.19"/>
<circle cx="139.6" cy="106.1" r="1.19"/>
<circle cx="146.9" cy="110.3" r="1.19"/>
<circle cx="149" cy="101.9" r="1.19"/>
<circle cx="149" cy="110.3" r="1.19"/>
<circle cx="151.1" cy="110.3" r="1.19"/>
<circle cx="153.2" cy="104" r="1.19"/>
<circle cx="153.2" cy="110.3" r="1.19"/>
<circle cx="153.2" cy="101.9" r="1.19"/>
<circle cx="155.4" cy="101.9" r="1.19"/>
<circle cx="155.4" cy="104" r="1.19"/>
<circle cx="155.4" cy="110.3" r="1.19"/>
<circle cx="157.4" cy="101.9" r="1.19"/>
<circle cx="157.4" cy="110.3" r="1.19"/>
<circle cx="157.4" cy="104" r="1.19"/>
<circle cx="159.5" cy="110.3" r="1.19"/>
<circle cx="208" cy="114.5" r="1.19"/>
<circle cx="208" cy="119.8" r="1.19"/>
<circle cx="208" cy="109.3" r="1.19"/>
<circle cx="208" cy="104" r="1.19"/>
<circle cx="11.7" cy="132.9" r="1.19"/>
<circle cx="13.3" cy="137.7" r="1.19"/>
<circle cx="15.3" cy="129.2" r="1.19"/>
<circle cx="15.4" cy="122.9" r="1.19"/>
<circle cx="23.8" cy="122.9" r="1.19"/>
<circle cx="36.4" cy="122.9" r="1.19"/>
<circle cx="54.3" cy="133.5" r="1.19"/>
<circle cx="208" cy="125.1" r="1.19"/>
<circle cx="208" cy="135.6" r="1.19"/>
<circle cx="208" cy="139.8" r="1.19"/>
<circle cx="208" cy="129.2" r="1.19"/>
<circle cx="75.3" cy="144.2" r="1.19"/>
<circle cx="102.7" cy="154.5" r="1.19"/>
<circle cx="109" cy="154.5" r="1.19"/>
<circle cx="223.7" cy="144" r="1.19"/>
<circle cx="83.8" cy="179.2" r="1.19"/>
<circle cx="94.3" cy="175.6" r="1.19"/>
<circle cx="99.6" cy="179.8" r="1.19"/>
<circle cx="109" cy="175.6" r="1.19"/>
<circle cx="113.2" cy="175.6" r="1.19"/>
<circle cx="77.5" cy="186.1" r="1.19"/>
<circle cx="165.9" cy="186.1" r="1.19"/>
</g>
<path d="M179.5 79.3v4.4M181.7 79.3v2.4M183.8 79.3v4.4" fill="none" stroke="#000" stroke-width=".63"/>
<g font-size="2.3">
<text x="47.6" y="70">X1A</text>
<text x="172.9" y="71.5">C16</text>
<text x="178.4" y="71.7">DA1</text>
<text x="186.2" y="71.4">C17</text>
<text x="129.2" y="72.3">EXT</text>
<text x="161.2" y="75.8">VIDEO</text>
<text x="176.2" y="77.6" transform="rotate(-90 176.2 77.6)">0,15</text>
<text x="188.8" y="77.6" transform="rotate(-90 188.8 77.6)">0,15</text>
<text x="189.4" y="73.7">VD19</text>
<text x="195.1" y="75.6">C19</text>
<text x="252.3" y="74">C8</text>
<text x="265.9" y="73.5">MOLEX</text>
<text x="267.5" y="76.3">P112</text>
<text x="24.3" y="82.4">MAG</text>
<text x="47.5" y="80.7" transform="rotate(-90 47.5 80.7)">P102</text>
<text x="48.9" y="78.3">X1</text>
<text x="129.2" y="80.2">SYS</text>
<text x="144" y="78.1">VT6</text>
<text x="144" y="80.7">VT1</text>
<text x="162.2" y="80.8">P101</text>
<text x="170.2" y="79.6">1</text>
<text x="182.5" y="78.5" transform="rotate(-90 182.5 78.5)">SB5</text>
<text x="184.4" y="78.9" transform="rotate(-90 184.4 78.9)">КРЕН5А</text>
<text x="189" y="83.2" transform="rotate(-90 189 83.2)">R51</text>
<text x="193.5" y="79.9" transform="rotate(-90 193.5 79.9)">R52</text>
<text x="194.2" y="80">100,0</text>
<text x="202.9" y="81">P106</text>
<text x="209.3" y="80">1</text>
<text x="250.6" y="78.6">100,0</text>
<text x="277.5" y="83.7">SB6</text>
<text x="11.4" y="89.6">1M</text>
<text x="11.5" y="87.3">R6</text>
<text x="22.3" y="87.6">1,0</text>
<text x="22.4" y="89.8">C4</text>
<text x="30.1" y="87.6">0,15</text>
<text x="30.9" y="89.8">C5</text>
<text x="33.8" y="84.7">P103</text>
<text x="45.5" y="85.4">R79</text>
<text x="45.6" y="87.3">680</text>
<text x="142.3" y="89">R35</text>
<text x="142.3" y="84.7">R33</text>
<text x="142.3" y="86.8">R34</text>
<text x="155.8" y="87.6" transform="rotate(-90 155.8 87.6)">KT3102 KT3102</text>
<text x="169.1" y="89.9" transform="rotate(-90 169.1 89.9)">VT7</text>
<text x="187.7" y="85.7">10-20</text>
<text x="193.1" y="84.1">3k</text>
<text x="199.6" y="84.2">Front Panel</text>
<text x="204" y="87.9">VD20</text>
<text x="277.4" y="86.2">12V_ON</text>
<text x="7.8" y="92.2">C1</text>
<text x="13" y="95.2" transform="rotate(-90 13 95.2)">1,0</text>
<text x="16.5" y="95.3" transform="rotate(-90 16.5 95.3)">22n</text>
<text x="17.3" y="92">C2</text>
<text x="30.6" y="93.8">X9</text>
<text x="40.7" y="93.5" transform="rotate(-90 40.7 93.5)">DD79</text>
<text x="43.8" y="90.6">1533ЛЛ1</text>
<text x="70.4" y="92.6">C10</text>
<text x="70.6" y="95.5">0,1</text>
<text x="79" y="94.4">10-20</text>
<text x="79.8" y="92.2">R16</text>
<text x="88.9" y="94">HARD</text>
<text x="93.8" y="91.2">RST_CFG</text>
<text x="102.8" y="94">SOFT</text>
<text x="128" y="94.5" transform="rotate(90 128 94.5)">R26R27</text>
<text x="130" y="94.7" transform="rotate(90 130 94.7)">R28R29</text>
<text x="132.1" y="94.7" transform="rotate(90 132.1 94.7)">R30R31</text>
<text x="134.5" y="90.4" transform="rotate(90 134.5 90.4)">470</text>
<text x="136.6" y="90.4" transform="rotate(90 136.6 90.4)">470</text>
<text x="138.8" y="90.2" transform="rotate(90 138.8 90.2)">470</text>
<text x="142.3" y="91.2">C13</text>
<text x="142.3" y="93.5">C14</text>
<text x="146.8" y="90.4">R36 R37</text>
<text x="147.2" y="92.2">100100</text>
<text x="162.6" y="90" transform="rotate(-90 162.6 90)">VT9</text>
<text x="175.3" y="90.2" transform="rotate(-90 175.3 90.2)">VT8</text>
<text x="181.9" y="90.2" transform="rotate(-90 181.9 90.2)">VT10</text>
<text x="208.4" y="90">3k</text>
<text x="208.4" y="92.4">3k</text>
<text x="209.3" y="94.3">R53</text>
<text x="213.4" y="92.6">R64</text>
<text x="213.5" y="90">R66</text>
<text x="15.2" y="101.7">NOROM</text>
<text x="20" y="98.5">4,7k</text>
<text x="23.2" y="96.3">R1</text>
<text x="30.5" y="100.4">1</text>
<text x="57.5" y="98.3">R10</text>
<text x="74.7" y="98.3">10k</text>
<text x="77" y="100.6">1</text>
<text x="87.7" y="97">DD24</text>
<text x="102.2" y="99.6">1</text>
<text x="106" y="101.5" transform="rotate(-90 106 101.5)">4k7</text>
<text x="134.5" y="101.3" transform="rotate(90 134.5 101.3)">20k</text>
<text x="136.7" y="101.4" transform="rotate(90 136.7 101.4)">5,1k</text>
<text x="139" y="101.2" transform="rotate(90 139 101.2)">10k</text>
<text x="141.1" y="100.7">2k</text>
<text x="146" y="96.3">100</text>
<text x="146.2" y="98.6">2,7k</text>
<text x="154.1" y="100.9" transform="rotate(-90 154.1 100.9)">VD16</text>
<text x="156.1" y="100.8" transform="rotate(-90 156.1 100.8)">VD17</text>
<text x="158.2" y="100.6" transform="rotate(-90 158.2 100.6)">VD18</text>
<text x="159.5" y="96.5">VT3</text>
<text x="165.9" y="96.5">VT5</text>
<text x="172.3" y="96.5">VT4</text>
<text x="178.6" y="96.4">VT2</text>
<text x="187.2" y="99.7" transform="rotate(-90 187.2 99.7)">DD55</text>
<text x="190.3" y="97.4">1533КП12</text>
<text x="207.9" y="98.5">10-20</text>
<text x="207.9" y="100.3">10-20</text>
<text x="209.3" y="96.3">R54</text>
<text x="254" y="96.4" transform="rotate(-180 254 96.4)">HYB5118165BSJ-60</text>
<text x="11.8" y="103.3">C6</text>
<text x="15.3" y="104.5">680</text>
<text x="20.9" y="105.9">330</text>
<text x="21.3" y="103.7">C3</text>
<text x="110.3" y="107.2">DD28</text>
<text x="128.1" y="106" transform="rotate(90 128.1 106)">R15</text>
<text x="130.3" y="105.8" transform="rotate(90 130.3 105.8)">R25</text>
<text x="141.1" y="107">R32</text>
<text x="142.1" y="102.7">1500</text>
<text x="142.2" y="104.8">1500</text>
<text x="151.8" y="104.7" transform="rotate(-90 151.8 104.7)">2kSB4</text>
<text x="158.8" y="106.5">1,2k1,2k1,2k</text>
<text x="159" y="104.7">R39R40R41</text>
<text x="165.6" y="103" transform="rotate(-90 165.6 103)">KT3102KT3107</text>
<text x="172" y="103" transform="rotate(-90 172 103)">KT3102KT3107</text>
<text x="178.2" y="103" transform="rotate(-90 178.2 103)">KT3102KT3107</text>
<text x="184.9" y="103.3" transform="rotate(-90 184.9 103.3)">KT3102 KT3107</text>
<text x="190.5" y="107.8">1533КП12</text>
<text x="207.6" y="106.8">10-20</text>
<text x="209.3" y="105">R55</text>
<text x="8.6" y="112.6">R2</text>
<text x="14.1" y="109.5" transform="rotate(-90 14.1 109.5)">0,15</text>
<text x="18.8" y="113.6">VD3100k</text>
<text x="19.3" y="111.1" transform="rotate(-90 19.3 111.1)">VD2</text>
<text x="24.1" y="111.5">R8</text>
<text x="29.8" y="111.2" transform="rotate(-90 29.8 111.2)">VD5</text>
<text x="32" y="111.1" transform="rotate(-90 32 111.1)">VD6</text>
<text x="34.2" y="111.1" transform="rotate(-90 34.2 111.1)">VD7</text>
<text x="36.3" y="111.3" transform="rotate(-90 36.3 111.3)">VD8</text>
<text x="38.4" y="111.2" transform="rotate(-90 38.4 111.2)">VD9</text>
<text x="40.4" y="112.3" transform="rotate(-90 40.4 112.3)">VD10</text>
<text x="42.6" y="112" transform="rotate(-90 42.6 112)">VD11</text>
<text x="44.6" y="112.2" transform="rotate(-90 44.6 112.2)">VD12</text>
<text x="46.7" y="112.2" transform="rotate(-90 46.7 112.2)">VD13</text>
<text x="60" y="108.2">1533ИР22</text>
<text x="77.3" y="110.8" transform="rotate(90 77.3 110.8)">100</text>
<text x="78.1" y="110" transform="rotate(-90 78.1 110)">DD16</text>
<text x="81.2" y="110.1" transform="rotate(90 81.2 110.1)">R12</text>
<text x="99.7" y="108" transform="rotate(-90 99.7 108)">NORMAL</text>
<text x="134.8" y="113">SB3</text>
<text x="138.3" y="111.1">VD15</text>
<text x="140.8" y="108.9">1,2k</text>
<text x="147.6" y="109.5" transform="rotate(-90 147.6 109.5)">1k</text>
<text x="149.8" y="109.6" transform="rotate(-90 149.8 109.6)">1kR38</text>
<text x="151.9" y="109.3" transform="rotate(-90 151.9 109.3)">510</text>
<text x="154.1" y="109.2" transform="rotate(-90 154.1 109.2)">510</text>
<text x="156.1" y="109.2" transform="rotate(-90 156.1 109.2)">510</text>
<text x="158.2" y="109.1" transform="rotate(-90 158.2 109.1)">2k</text>
<text x="160.2" y="109.2" transform="rotate(-90 160.2 109.2)">1k</text>
<text x="172.9" y="108.9">R50</text>
<text x="180.1" y="108.9">470</text>
<text x="187.2" y="110.3" transform="rotate(-90 187.2 110.3)">DD56</text>
<text x="207.9" y="112.2">10-20</text>
<text x="209.3" y="110.3">R56</text>
<text x="254" y="111.4" transform="rotate(-180 254 111.4)">HYB5118165BSJ-60</text>
<text x="8.3" y="114.8">1M</text>
<text x="18.8" y="119.6" transform="rotate(-90 18.8 119.6)">DD1</text>
<text x="22.6" y="118.5">561ЛН2</text>
<text x="35.2" y="115.7">R7</text>
<text x="35.3" y="117.6">3k</text>
<text x="41.8" y="118.3">1533ЛЕ1</text>
<text x="55" y="119.8" transform="rotate(-90 55 119.8)">DD8</text>
<text x="85.3" y="119.8">Z84C020</text>
<text x="105.8" y="118.8" transform="rotate(-90 105.8 118.8)">R20</text>
<text x="110.1" y="119.8">27512</text>
<text x="126.1" y="114.9">1001k</text>
<text x="129.5" y="118.4">1533ЛП5</text>
<text x="147.7" y="115.6" transform="rotate(-90 147.7 115.6)">R42</text>
<text x="149.4" y="118.6">1533ТМ8</text>
<text x="149.8" y="115.6" transform="rotate(-90 149.8 115.6)">R43</text>
<text x="151.9" y="115.6" transform="rotate(-90 151.9 115.6)">R44</text>
<text x="154.1" y="115.6" transform="rotate(-90 154.1 115.6)">R45</text>
<text x="156.1" y="115.6" transform="rotate(-90 156.1 115.6)">R46</text>
<text x="158.2" y="115.6" transform="rotate(-90 158.2 115.6)">R47</text>
<text x="160.2" y="115.6" transform="rotate(-90 160.2 115.6)">R48</text>
<text x="170.7" y="118.3">1533ТМ8</text>
<text x="190.3" y="118.5">1533КП12</text>
<text x="207.8" y="117.6">10-20</text>
<text x="209.3" y="115.5">R57</text>
<text x="9.2" y="123.9">100k</text>
<text x="11.4" y="121.6">R3</text>
<text x="17.9" y="123.8">VD4</text>
<text x="31.2" y="123.7">SB1</text>
<text x="37.9" y="123.8">R9</text>
<text x="100.9" y="123.5" transform="rotate(-90 100.9 123.5)">10k</text>
<text x="124.9" y="121.8" transform="rotate(-90 124.9 121.8)">DD32</text>
<text x="141.2" y="125.4">C15</text>
<text x="164.3" y="120.7" transform="rotate(-90 164.3 120.7)">DD39</text>
<text x="185.2" y="120.9" transform="rotate(-90 185.2 120.9)">DD47</text>
<text x="187.3" y="120.9" transform="rotate(-90 187.3 120.9)">DD57</text>
<text x="207.8" y="122.7">10-20</text>
<text x="209.3" y="120.8">R58</text>
<text x="222.3" y="121.4" transform="rotate(-90 222.3 121.4)">PENTAGON</text>
<text x="224.5" y="120.1" transform="rotate(-90 224.5 120.1)">WAIT_CFG</text>
<text x="226.7" y="121.6" transform="rotate(-90 226.7 121.6)">PROFI 3+</text>
<text x="9.8" y="129.9">4,7k</text>
<text x="11.3" y="127.8">R4</text>
<text x="18.9" y="130.2" transform="rotate(-90 18.9 130.2)">DD2</text>
<text x="21.8" y="129.1">1533ТМ2</text>
<text x="35" y="126.3">1k</text>
<text x="42" y="128.9">1533ЛЛ1</text>
<text x="54.6" y="130.5" transform="rotate(-90 54.6 130.5)">DD9</text>
<text x="60.3" y="126.8">1533ИР22</text>
<text x="78.5" y="129" transform="rotate(-90 78.5 129)">DD17</text>
<text x="125" y="131.3" transform="rotate(-90 125 131.3)">DD33</text>
<text x="129.6" y="129">1533ЛЛ1</text>
<text x="144.1" y="131.7" transform="rotate(-90 144.1 131.7)">3300</text>
<text x="149.6" y="128.8">155РУ2</text>
<text x="164.3" y="131.3" transform="rotate(-90 164.3 131.3)">DD40</text>
<text x="171.5" y="128.9">155РУ2</text>
<text x="185.2" y="131.3" transform="rotate(-90 185.2 131.3)">DD48</text>
<text x="187.3" y="131.3" transform="rotate(-90 187.3 131.3)">DD58</text>
<text x="190.8" y="129">1533КП12</text>
<text x="207.8" y="128">10-20</text>
<text x="209.2" y="126.1">R59</text>
<text x="209.2" y="130.1">R60</text>
<text x="217.4" y="128.8">1533ЛИ1</text>
<text x="231.2" y="130.2" transform="rotate(-90 231.2 130.2)">DD71</text>
<text x="236.5" y="129">1533ИР33</text>
<text x="256.1" y="131" transform="rotate(-90 256.1 131)">DD67</text>
<text x="9" y="137.1">R5</text>
<text x="13.2" y="134">VD1</text>
<text x="43.6" y="134.3">C7</text>
<text x="47.8" y="134.2">82</text>
<text x="55.6" y="132.4">R11</text>
<text x="55.7" y="134.4">2k</text>
<text x="207.6" y="132.3">10-20</text>
<text x="209.3" y="136.5">R61</text>
<text x="8.2" y="139.7">470</text>
<text x="18.9" y="140.9" transform="rotate(-90 18.9 140.9)">DD3</text>
<text x="21.9" y="139.5">1533ТМ2</text>
<text x="42.2" y="139.7">1533ЛИ1</text>
<text x="55.3" y="141.9" transform="rotate(-90 55.3 141.9)">DD10</text>
<text x="60.5" y="141.5" transform="rotate(-90 60.5 141.5)">DD18</text>
<text x="63.5" y="139.3">1533ЛИ1</text>
<text x="76.3" y="143.1">R13</text>
<text x="101.1" y="140.7" transform="rotate(-90 101.1 140.7)">R21</text>
<text x="102.1" y="140.5">1</text>
<text x="123.8" y="141.6" transform="rotate(-90 123.8 141.6)">DD34</text>
<text x="128.3" y="139.5">1533КП11</text>
<text x="146.9" y="142.2" transform="rotate(-90 146.9 142.2)">DD41</text>
<text x="149.2" y="139.7">1533ЛП5</text>
<text x="170.1" y="139.3">1533ТМ2</text>
<text x="183.8" y="140.7" transform="rotate(-90 183.8 140.7)">DD49</text>
<text x="187.2" y="141.7" transform="rotate(-90 187.2 141.7)">DD59</text>
<text x="190.7" y="139.5">1533КП12</text>
<text x="207.8" y="138.5">10-20</text>
<text x="207.8" y="142.8">10-20</text>
<text x="209.1" y="140.7">R62</text>
<text x="217.4" y="139.5">1533ЛА2</text>
<text x="231.2" y="141.4" transform="rotate(-90 231.2 141.4)">DD74</text>
<text x="236.6" y="139.2">1533ИР33</text>
<text x="256.2" y="141.4" transform="rotate(-90 256.2 141.4)">DD77</text>
<text x="11" y="148.6">SB7</text>
<text x="49.7" y="144.8">C9</text>
<text x="53.8" y="144.8">0,1</text>
<text x="76.8" y="145">3k</text>
<text x="84.1" y="149.9">1533КП11</text>
<text x="119.3" y="144.4">ROM14</text>
<text x="119.3" y="146.6">680</text>
<text x="216.9" y="144.9">VD21</text>
<text x="217.4" y="149.9">1533ТМ2</text>
<text x="236.9" y="149.2">1533ИР33</text>
<text x="254.4" y="145.9" transform="rotate(90 254.4 145.9)">DD69</text>
<text x="18.2" y="151.3" transform="rotate(-90 18.2 151.3)">DD4</text>
<text x="22.1" y="150.2">1533ЛЛ1</text>
<text x="42.2" y="150.2">1533ЛИ1</text>
<text x="55.1" y="152.4" transform="rotate(-90 55.1 152.4)">DD11</text>
<text x="60.5" y="152" transform="rotate(-90 60.5 152)">DD19</text>
<text x="63.9" y="150.2">1533ЛЛ1</text>
<text x="79.8" y="152.3" transform="rotate(-90 79.8 152.3)">DD25</text>
<text x="97" y="155.3">R22</text>
<text x="103.5" y="150">1533ТМ2</text>
<text x="110.6" y="155.5">VD14</text>
<text x="118.2" y="152.4" transform="rotate(-90 118.2 152.4)">DD29</text>
<text x="123.7" y="153.6" transform="rotate(-90 123.7 153.6)">DD35</text>
<text x="128.4" y="150">1533ТМ9</text>
<text x="148.8" y="150">1533КП11</text>
<text x="164.5" y="151.3" transform="rotate(-90 164.5 151.3)">DD42</text>
<text x="171" y="150.1">1533ТМ8</text>
<text x="185.5" y="151.3" transform="rotate(-90 185.5 151.3)">DD50</text>
<text x="189" y="152.2" transform="rotate(-90 189 152.2)">DD60</text>
<text x="191.8" y="150">1533ЛН1</text>
<text x="231.2" y="151.3" transform="rotate(-90 231.2 151.3)">DD75</text>
<text x="15.3" y="156.9" transform="rotate(-90 15.3 156.9)">CLCAY</text>
<text x="18.3" y="161.9" transform="rotate(-90 18.3 161.9)">DD5</text>
<text x="21.4" y="160.6">1533ЛН1</text>
<text x="42.1" y="160.4">1533ЛА3</text>
<text x="63.6" y="160.6">1533ЛЕ1</text>
<text x="86.4" y="160.4">1533ЛА3</text>
<text x="97.7" y="157.2">100</text>
<text x="103.9" y="160.6">1533ЛА3</text>
<text x="128.5" y="160.4">1533ТМ8</text>
<text x="148.8" y="160.7">561ИЕ10</text>
<text x="170.7" y="160.5">1533КП12</text>
<text x="190.7" y="160.5">1533ИД4</text>
<text x="217.8" y="160.8">1533ЛА2</text>
<text x="231.1" y="162" transform="rotate(-90 231.1 162)">DD76</text>
<text x="236.6" y="160.3">1533ИР33</text>
<text x="47.3" y="165.9">ROMCS</text>
<text x="55.1" y="162.5" transform="rotate(-90 55.1 162.5)">DD12</text>
<text x="58" y="165.5">680</text>
<text x="60.5" y="162.7" transform="rotate(-90 60.5 162.7)">DD20</text>
<text x="81.5" y="162.8" transform="rotate(-90 81.5 162.8)">DD26</text>
<text x="103" y="166.3">DD31</text>
<text x="118.2" y="162.7" transform="rotate(-90 118.2 162.7)">DD30</text>
<text x="122.4" y="165.9">SB2</text>
<text x="123.7" y="163" transform="rotate(-90 123.7 163)">DD36</text>
<text x="164.3" y="162.7" transform="rotate(-90 164.3 162.7)">DD43</text>
<text x="185.1" y="162.5" transform="rotate(-90 185.1 162.5)">DD51</text>
<text x="187.2" y="162.5" transform="rotate(-90 187.2 162.5)">DD61</text>
<text x="254.4" y="167.4" transform="rotate(90 254.4 167.4)">DD68</text>
<text x="256.2" y="162.4" transform="rotate(-90 256.2 162.4)">DD78</text>
<text x="17.9" y="172.3" transform="rotate(-90 17.9 172.3)">DD6</text>
<text x="22.1" y="171.1">1533ЛЛ1</text>
<text x="42.3" y="171.1">1533ЛИ1</text>
<text x="55.1" y="172.4" transform="rotate(-90 55.1 172.4)">DD13</text>
<text x="60.5" y="173.1" transform="rotate(-90 60.5 173.1)">DD21</text>
<text x="62.9" y="171.1">1533ТМ2</text>
<text x="81.5" y="173.4" transform="rotate(-90 81.5 173.4)">DD27</text>
<text x="86.4" y="171">1533ЛН1</text>
<text x="103.8" y="171.1">1533ЛН1</text>
<text x="128" y="170.8">DD37</text>
<text x="148.4" y="171">1533ТМ9</text>
<text x="164.3" y="172.2" transform="rotate(-90 164.3 172.2)">DD44</text>
<text x="170.7" y="170.9">1533КП12</text>
<text x="185.1" y="173.5" transform="rotate(-90 185.1 173.5)">DD52</text>
<text x="187.2" y="173.4" transform="rotate(-90 187.2 173.4)">DD62</text>
<text x="191" y="170.9">1533ТМ9</text>
<text x="236.9" y="170.8">1533ИР33</text>
<text x="82.5" y="177.6">R17</text>
<text x="88.6" y="176.4">R18</text>
<text x="95.6" y="176.2">1k</text>
<text x="96.8" y="178.3">R19</text>
<text x="103.6" y="176.4">R24</text>
<text x="104.1" y="178.4">510</text>
<text x="114.5" y="176.6">R23</text>
<text x="114.6" y="178.3">680</text>
<text x="124.5" y="177.9">2764-27512</text>
<text x="220.8" y="176.1">R63</text>
<text x="15.5" y="182.9" transform="rotate(-90 15.5 182.9)">DD7</text>
<text x="20.1" y="181.5">1533ИЕ10</text>
<text x="41.9" y="181.5">1533ТМ2</text>
<text x="55.1" y="183.8" transform="rotate(-90 55.1 183.8)">DD14</text>
<text x="60.5" y="183.9" transform="rotate(-90 60.5 183.9)">DD22</text>
<text x="63.6" y="181.5">1533ЛН1</text>
<text x="76.8" y="184.4">R14</text>
<text x="85" y="180.2">1k</text>
<text x="93.1" y="182.9" transform="rotate(-90 93.1 182.9)">100</text>
<text x="93.9" y="181.1">C11</text>
<text x="101" y="181.1">2k</text>
<text x="108.8" y="180.1">27 C12</text>
<text x="148.2" y="181.7">1533ИЕ10</text>
<text x="164.3" y="184" transform="rotate(-90 164.3 184)">DD45</text>
<text x="170.5" y="181.7">1533ИЕ10</text>
<text x="185.1" y="183.7" transform="rotate(-90 185.1 183.7)">DD53</text>
<text x="187.2" y="183.7" transform="rotate(-90 187.2 183.7)">DD63</text>
<text x="192.4" y="181.8">1533ИР23</text>
<text x="220.8" y="185.4">820</text>
<text x="236.3" y="181.5">1533ИР37</text>
<text x="256.2" y="183.5" transform="rotate(-90 256.2 183.5)">DD65</text>
<text x="78.4" y="188.6">330</text>
<text x="82.6" y="191.4">12MHZ</text>
<text x="84.2" y="188.8">ZQ1</text>
<text x="95.5" y="191.2">14MHZ</text>
<text x="97.5" y="188.8">ZQ2</text>
<text x="105.8" y="191.1">16-20MHZ</text>
<text x="109.1" y="188.8">ZQ3</text>
<text x="128.8" y="192">1533КП11</text>
<text x="160.3" y="187">R49</text>
<text x="167.3" y="186.9">1k</text>
<text x="236.6" y="191.9">1533ИР33</text>
<text x="15.5" y="193.4" transform="rotate(-90 15.5 193.4)">DD70</text>
<text x="20.1" y="192.1">1533ИЕ10</text>
<text x="42.3" y="192.2">1533ЛЛ1</text>
<text x="55.1" y="194.4" transform="rotate(-90 55.1 194.4)">DD15</text>
<text x="63.9" y="192.3">1533ЛИ1</text>
<text x="78.5" y="194.6" transform="rotate(-90 78.5 194.6)">DD23</text>
<text x="143.5" y="194.4" transform="rotate(-90 143.5 194.4)">DD38</text>
<text x="149.2" y="192.2">1533ТМ8</text>
<text x="164.3" y="194.4" transform="rotate(-90 164.3 194.4)">DD46</text>
<text x="170.8" y="192.1">1533ЛИ1</text>
<text x="183.2" y="194.5" transform="rotate(-90 183.2 194.5)">DD54</text>
<text x="191.5" y="194.4" transform="rotate(-90 191.5 194.4)">DD64</text>
<text x="194.1" y="192.3">1533ИР10</text>
<text x="256.2" y="194" transform="rotate(-90 256.2 194)">DD66</text>
</g>
</svg>
